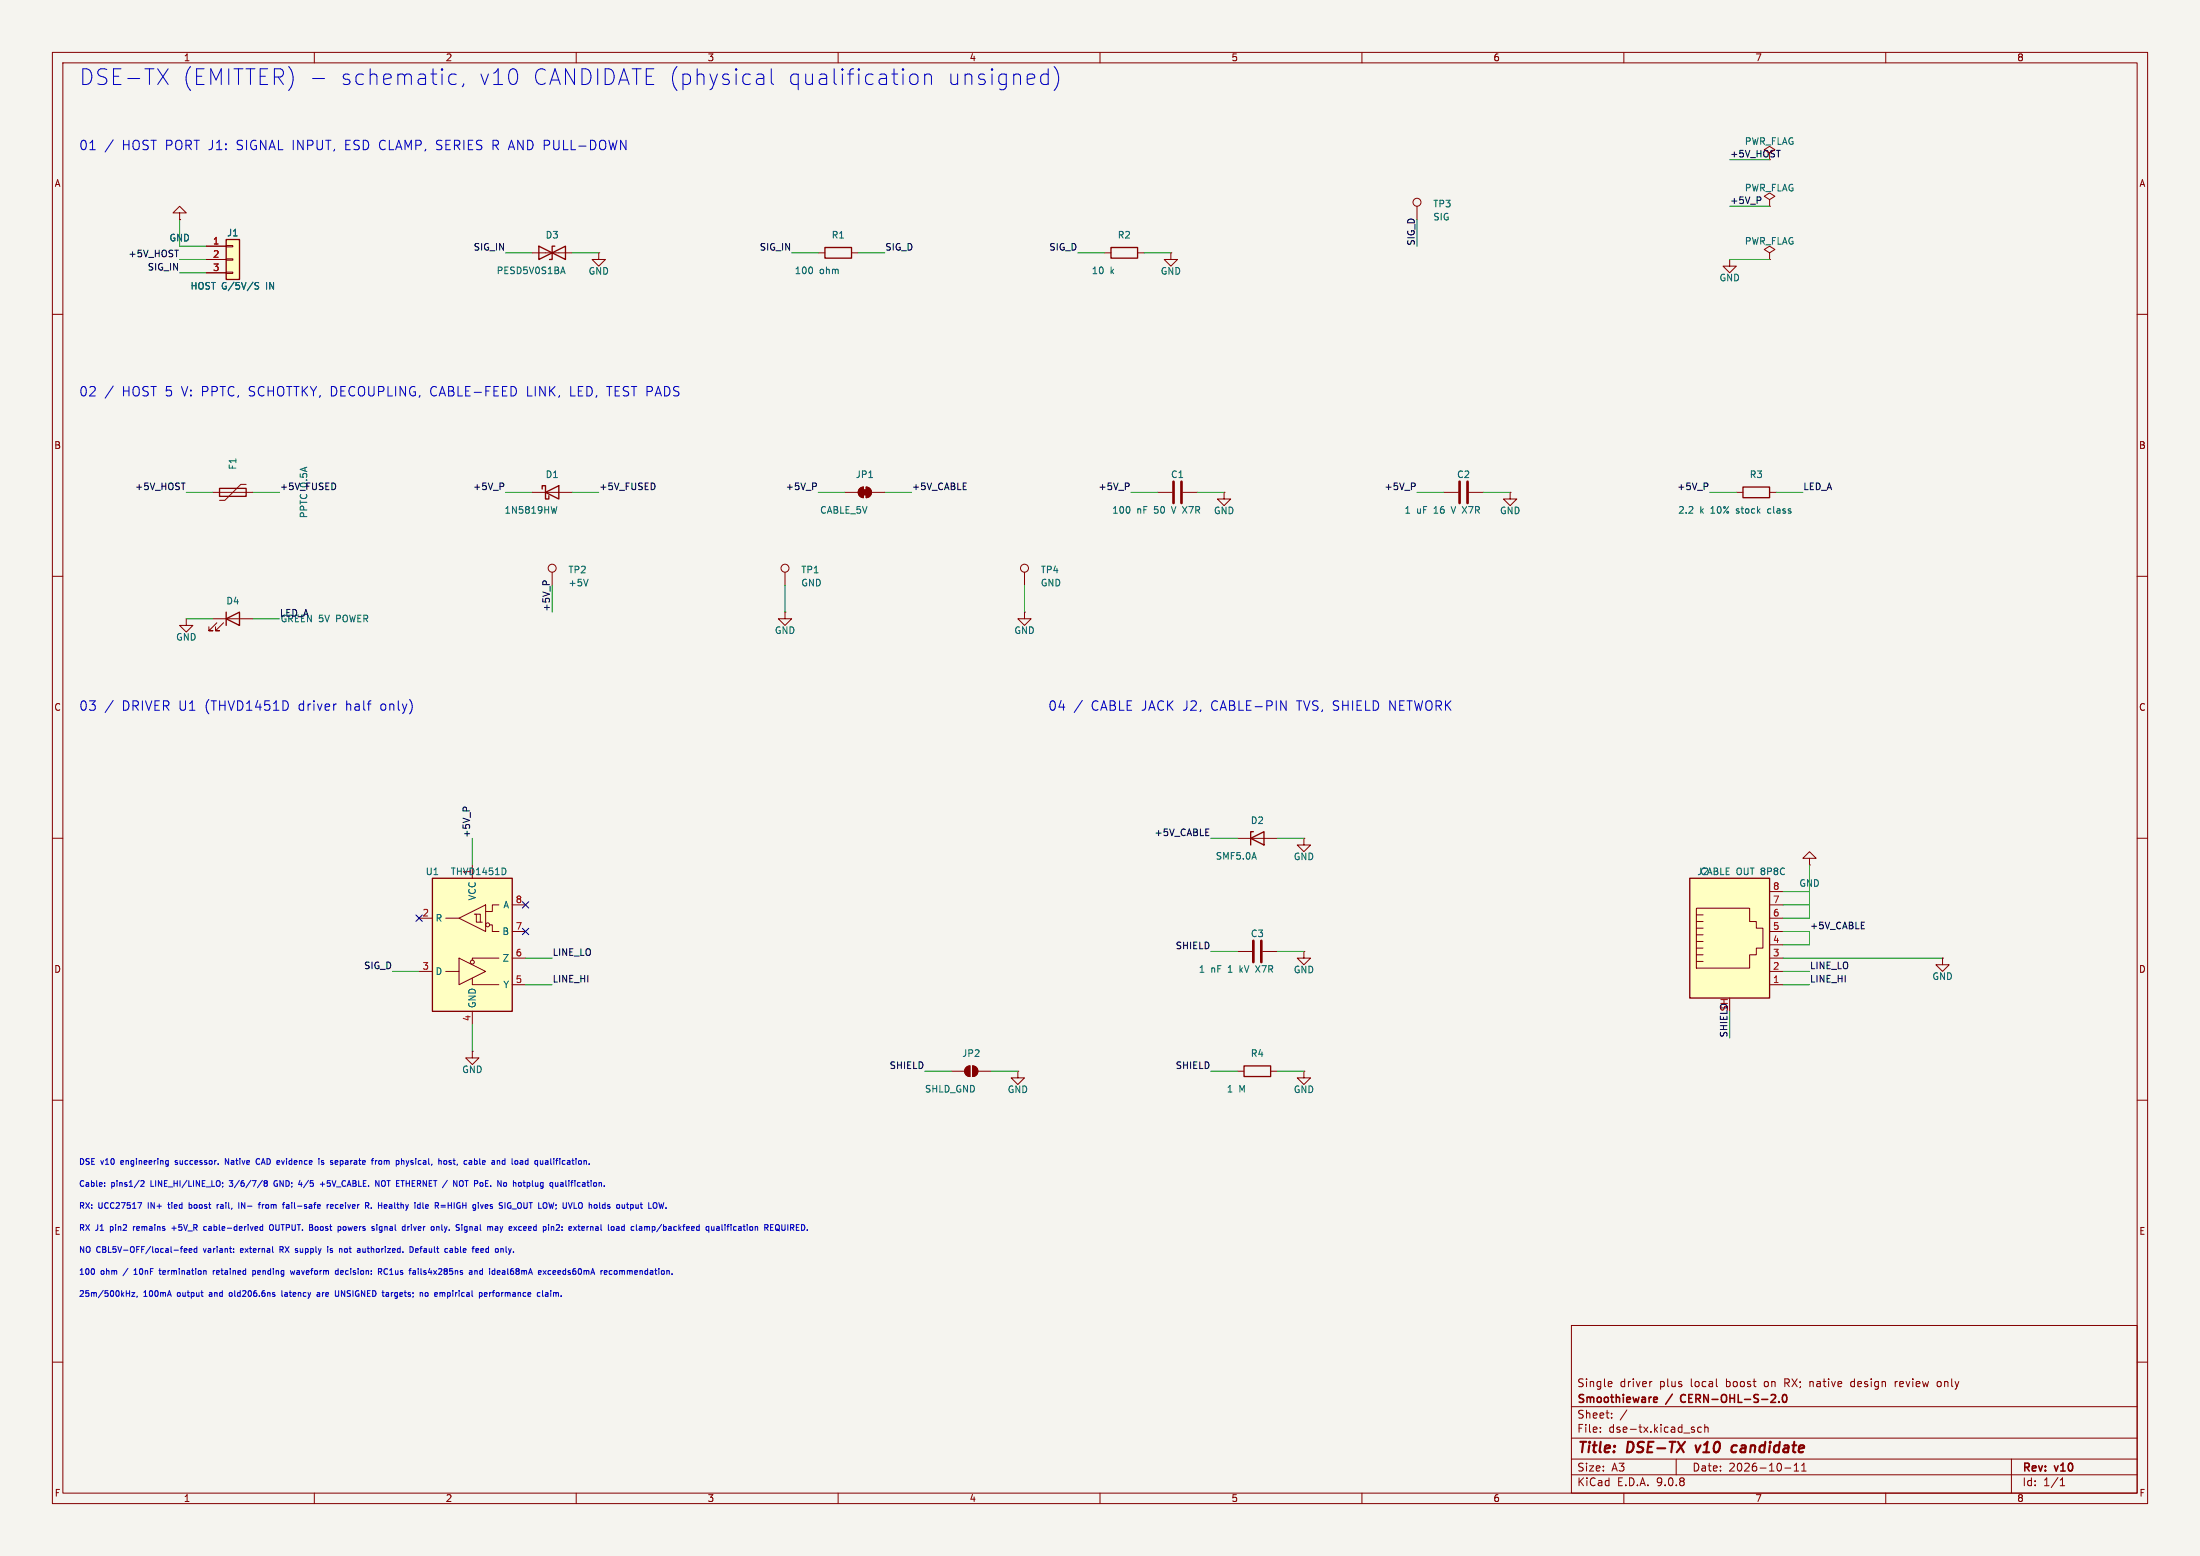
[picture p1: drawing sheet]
<svg xmlns="http://www.w3.org/2000/svg" width="420mm" height="297mm" viewBox="0 0 420 297" stroke-linecap="round" stroke-linejoin="round" font-family="sans-serif">
<path d="M0 0h420v297h-420z" fill="#f5f4ef" stroke="#f5f4ef" stroke-width=".19"/>
<g fill="none" stroke="#840000" stroke-width=".19">
<path d="M10 10h400v277h-400zM12 12h396v273h-396zM60 10v2M110 10v2M160 10v2M210 10v2M260 10v2M310 10v2M360 10v2M114.3 48.3v1.2h1.3l-1.3 1.3-1.3-1.3h1.3M114.3 48.3h.1M10 60h2"/>
<path d="M408 60h2M161.3 94h2.5M164.1 93.3l.7-.3v2a1.02 1.02 0 0 1-.9-.6 1.02 1.02 0 0 1 .2-1.1zM165.4 93a1.02 1.02 0 0 1 1 1 1.02 1.02 0 0 1-1 1zM166.4 94h2.5M275.6 94h2.8M280.4 94h2.8M288.3 94v1.3h1.3l-1.3 1.2-1.3-1.2h1.3M288.3 94h.1M331.5 94h1.2M337.8 94h1.3M10 110h2"/>
<path d="M105.4 109.2v2.6M408 110h2M10 160h2M408 160h2M10 210h2M408 210h2M300 253h108v32h-108zM10 260h2M300 278.5h108M300 274.5h108M300 268.5h108M305.5 273.2v.2"/>
<path d="M305.5 272.5v.1M307.2 263.7l.5 .1v.2l-.7 .2M307.7 270.5v.2M307.7 269.8v.1M307.7 264.6l-.5 .1M310.6 269.1l-1.3 1.9M315.4 263.7l-.3 .1M320 278.5v3M323.1 272.9l.3 .1 .1 .2-.2 .2h-.3M323.1 272.4l.3 .1M324.8 272.5l-.4-.1-.3 .3 .1 .6h.6M325.4 272.5l.3-.1 .3 .1 .1 .9"/>
<path d="M325.4 271.9v1.5M327.7 264.6l.2 .1M342.5 279.7l.4-.4v1.5M343.9 279.7l.5-.4v1.5M353.6 263.7l-.3 .3v.4l.3 .3M361.8 263.7v1M362.2 263.7l-.3 .1-.1 .2M370.4 263.8l-.3-.1-.3 .3 .1 .6h.5M384 278.5v6.5M408 260h2M60 285v2M110 285v2"/>
<path d="M160 285v2M210 285v2M260 285v2M300 281.5h108M310 285v2M340.7 280.2h1.2M342.5 280.8h.9M343.9 280.8h.9M360 285v2M393.3 283.6h.9M393.3 282.5l.4-.4v1.5"/>
<circle cx="105.4" cy="108.5" r=".76"/>
</g>
<path d="M323.7 275.9l.3 1.3M331.6 276a.66 .66 0 0 0-1 .3l-.1 .5 .2 .3h.7" fill="none" stroke="#840000" stroke-width=".4"/>
<path d="M315.9 266.7l.4 .1 .1 .2-.7 .2M316.3 267.6l-.4 .1M321 266.4l-.2 .4 .2 .7M338 267.7h1M338.9 266.3v.5M339.6 267.5v.2M340.4 266.3l.2-.1a.8 .8 0 0 1 .5 .7 .8 .8 0 0 1-.5 .8l-.2-.2-.1-.4z" fill="none" stroke="#840000" stroke-width=".3"/>
<path d="M112.3 110.6l-.5 1.2" fill="none" stroke="#006464" stroke-width=".19"/>
<g fill="#840000" stroke="#840000" stroke-width=".19">
<path d="M164.6 93.5h1v1h-1z"/>
<path d="M164.1 93.3l.7-.3v2a1.02 1.02 0 0 1-.9-.6 1.02 1.02 0 0 1 .2-1.1z"/>
<path d="M165.4 93a1.02 1.02 0 0 1 1 1 1.02 1.02 0 0 1-1 1z"/>
</g>
<path d="M332.7 93h5.1v2h-5.1z" fill="none" stroke="#840000" stroke-width=".25"/>
<path d="M278.6 91.9v4.1M280.2 91.9v4.1" fill="none" stroke="#840000" stroke-width=".51"/>
<path d="M322.6 167.6h15.2v22.9h-15.2z" fill="#ffffc2"/>
<g fill="none" stroke="#840000" stroke-width=".19">
<path d="M270.5 39.4v2.5M337.8 29.2l1-.6-1-.7-1 .7 1 .6v1.3M337.8 38.1l1-.6-1-.7-1 .7 1 .6v1.3M337.8 39.4h.1M330.2 49.5v1.3h1.3l-1.3 1.3-1.3-1.3h1.3M330.2 49.5h.1M337.8 48.3l1-.7-1-.6-1 .6 1 .7v1.2M337.8 49.5h.1M35.6 118.1v1.3h1.2l-1.2 1.3-1.3-1.3h1.3M35.6 118.1h.1M40.6 118.1h7.7M41.4 118.9l-1.5 1.5h.7h-.7v-.8"/>
<path d="M42.7 118.9l-1.6 1.5h.8h-.8v-.8M149.9 116.8v1.3h1.2l-1.2 1.3-1.3-1.3h1.3M149.9 116.8h.1M149.9 109.2v2.6M323.8 178.4h1.3M323.8 179.7h1.3M323.8 173.4h10.2v2.5h1.3v1.3h1.2v3.8h-1.2v1.2h-1.3v2.6h-10.2zM323.8 177.2h1.3M323.8 174.6h1.3M323.8 175.9h1.3M337.8 170.2h2.6M337.8 172.7h2.6"/>
<path d="M337.8 175.3h2.6M337.8 177.8h2.6M345.4 163.8h1.3l-1.3-1.2-1.2 1.2h1.2v1.3M345.4 165.1h.1M323.8 181h1.3M323.8 182.2h1.3M323.8 183.5h1.3M337.8 180.3h2.6M337.8 182.9h2.6M337.8 185.4h2.6M337.8 188h2.6M370.8 182.9v1.3h1.3l-1.3 1.2-1.2-1.2h1.2"/>
<path d="M370.8 182.9h.1"/>
<circle cx="270.5" cy="38.6" r=".76"/>
<circle cx="149.9" cy="108.5" r=".76"/>
</g>
<path d="M43.2 118.1l2.5-1.3v2.6zM43.2 116.8v2.6M322.6 167.6h15.2v22.9h-15.2z" fill="none" stroke="#840000" stroke-width=".25"/>
<path d="M82.5 167.6h15.3v25.4h-15.3z" fill="#ffffc2"/>
<path d="M102.9 47v2.5l5-2.5v2.5zM105.9 47h-.5v2.5h-.5M157.5 47.2h5.1v2.1h-5.1zM212.1 47.2h5.1v2.1h-5.1zM41.9 93.2h5.1v1.5h-5.1zM103.5 93.3v-.6h.6v2.6h.7v-.7M104.1 94l2.6-1.3v2.6zM239.3 158.8h-.5v2.5M82.5 167.6h15.3v25.4h-15.3zM238.8 160l2.5-1.2v2.5zM237.5 203.5h5.1v2h-5.1z" fill="none" stroke="#840000" stroke-width=".25"/>
<g fill="none" stroke="#840000" stroke-width=".19">
<path d="M34.3 40.6h1.3l-1.3-1.2-1.3 1.2h1.3v1.3M34.3 41.9h.1M101.6 48.3h7.6M156.2 48.3h1.3M162.6 48.3h1.2M210.8 48.3h1.3M217.2 48.3h1.2M223.5 48.3v1.2h1.3l-1.3 1.3-1.3-1.3h1.3M223.5 48.3h.1M40.6 94h7.7M47 92.5h-1l-3.1 3h-1M101.6 94h7.6"/>
<path d="M221 94h2.8M225.8 94h2.8M233.7 94v1.3h1.2l-1.2 1.2-1.3-1.2h1.3M233.7 94h.1M195.6 116.8v1.3h1.2l-1.2 1.3-1.3-1.3h1.3M195.6 116.8h.1M195.6 109.2v2.6M80 175.3h2.5M85.1 175.3h2.5M87.6 175.3l5.1-2.6v5.1zM90.2 165.1v2.5M90.6 174.5h.3v1.5h1.2"/>
<path d="M90.8 174.5h.9v1.5M93.5 176.5h.5v1.3h1.2M95.2 172.7h-1.2v1.3h-1.3M97.8 172.7h2.5M97.8 177.8h2.5M236.2 160h7.6M248.9 160v1.3h1.3l-1.3 1.3-1.3-1.3h1.3M248.9 160h.1M80 185.4h2.5M85.1 185.4h2.5M87.6 182.9l5.1 2.5-5.1 2.6zM90.2 186.7v1.3h5"/>
<path d="M90.2 193v2.6M95.2 182.9h-5v.4M97.8 182.9h2.5M97.8 188h2.5M236.2 181.6h2.8M241 181.6h2.8M248.9 181.6v1.3h1.3l-1.3 1.3-1.3-1.3h1.3M248.9 181.6h.1M90.2 200.7v1.2h1.2l-1.2 1.3-1.3-1.3h1.3M90.2 200.7h.1M181.6 204.5h2.5M184.4 203.8l.8-.3v2a1.02 1.02 0 0 1-1-.6 1.02 1.02 0 0 1 .2-1.1z"/>
<path d="M185.7 203.5a1.02 1.02 0 0 1 1 1 1.02 1.02 0 0 1-1 1zM186.7 204.5h2.5M194.3 204.5v1.2h1.3l-1.3 1.3-1.3-1.3h1.3M194.3 204.5h.1M236.2 204.5h1.3M242.6 204.5h1.2M248.9 204.5v1.2h1.3l-1.3 1.3-1.3-1.3h1.3M248.9 204.5h.1"/>
<circle cx="195.6" cy="108.5" r=".76"/>
<circle cx="93.1" cy="176.5" r=".38"/>
<circle cx="90.2" cy="183.6" r=".38"/>
</g>
<path d="M107.5 51l.4 1.2M106.3 96.7l-.3 1.3-.2-.9M96.5 165.9l.1 .3-.1 .6" fill="none" stroke="#006464" stroke-width=".19"/>
<path d="M224 91.9v4.1M225.6 91.9v4.1M239.3 179.6v4M240.8 179.6v4" fill="none" stroke="#840000" stroke-width=".51"/>
<g fill="#840000" stroke="#840000" stroke-width=".19">
<path d="M184.4 203.8l.8-.3v2a1.02 1.02 0 0 1-1-.6 1.02 1.02 0 0 1 .2-1.1z"/>
<path d="M185.7 203.5a1.02 1.02 0 0 1 1 1 1.02 1.02 0 0 1-1 1z"/>
</g>
<path d="M43.2 45.7h2.5v7.6h-2.5z" fill="#ffffc2"/>
<path d="M43.2 45.7h2.5v7.6h-2.5z" fill="none" stroke="#840000" stroke-width=".25"/>
<path d="M34.3 41.9h.1M39.4 47h3.8M39.4 49.5h3.8M39.4 52.1h3.8M43.2 46.9h1.2v.2h-1.2zM43.2 49.4h1.2v.3h-1.2zM43.2 51.9h1.2v.3h-1.2z" fill="none" stroke="#840000" stroke-width=".19"/>
<path d="M49.4 54l-.5-.1-.2 .1v.4l.6 .2 .1 .3-.3 .3-.4-.1" fill="none" stroke="#006464" stroke-width=".19"/>
<g fill="none" stroke="#0f0f0f" stroke-width=".19">
<path d="M336 37.6l.2 .2-.2 .4M64 92.5v.7M96.1 92.3l.1 .1-.1 .4M125 92.5v.7M155.7 92.3l.2 .1-.2 .4M183.9 93.5h.6M183.9 92.2h.6M215.4 92.3l.2 .1-.2 .4M270 92.3l.2 .1-.2 .4M325.9 92.3l.1 .1-.1 .4M103.7 111l.2-.1 .3 .1M88.4 154.2l.2-.1 .4 .1"/>
<path d="M230.2 159.5h.6M230.2 158.2h.6M355.3 177.3h.6M355.3 176h.6"/>
</g>
<g fill="none" stroke="#009600" stroke-width=".19">
<path d="M330.2 39.4h7.6M330.2 30.5h7.6M34.3 52.1h5.1M34.3 49.5h5.1M34.3 41.9v5.1h5.1M96.5 48.3h5.1M109.2 48.3h5.1M151.1 48.3h5.1M163.8 48.3h5.1M205.7 48.3h5.1M218.4 48.3h5.1M270.5 41.9v5.1"/>
<path d="M330.2 49.5h7.6M35.6 94h5M48.3 94h5M96.5 94h5.1M109.2 94h5.1M156.2 94h5.1M168.9 94h5.1M215.9 94h5.1M228.6 94h5.1M270.5 94h5.1M283.2 94h5.1M326.4 94h5.1"/>
<path d="M339.1 94h5.1M35.6 118.1h5M48.3 118.1h5M105.4 111.8v5M149.9 111.8v5M195.6 111.8v5M90.2 160v5.1M231.1 160h5.1M243.8 160h5.1M340.4 170.2h5M340.4 177.8h5v2.5h-5M340.4 172.7h5"/>
<path d="M345.4 165.1v10.2h-5M74.9 185.4h5.1M90.2 195.6v5.1M100.3 188h5.1M100.3 182.9h5.1M231.1 181.6h5.1M243.8 181.6h5.1M330.2 193v5.1M340.4 188h5M340.4 182.9h30.4M340.4 185.4h5M176.5 204.5h5.1"/>
<path d="M189.2 204.5h5.1M231.1 204.5h5.1M243.8 204.5h5.1"/>
</g>
<path d="M79.4 174.7l1.2 1.2M80.6 174.7l-1.2 1.2M99.7 177.2l1.2 1.2M99.7 172.1l1.2 1.2M100.9 177.2l-1.2 1.2M100.9 172.1l-1.2 1.2" fill="none" stroke="#000084" stroke-width=".19"/>
<g fill="none" stroke="#0000c2" stroke-width=".19">
<path d="M30.1 13.1l2 3M32.1 13.1l-2 3M59.7 15h2.3M87.1 14.3l-.9-.2-.4 .3-.1 .3v.9l.3 .4 .2 .1 .9-.1M88.5 16l-.3 .6M98.7 13.7l.1 .6-.1 1.3M144.5 14.3l.3-.2 .9 .2 .1 .3v1.5M145.8 14.8l-.3 .2h-.7a.59 .59 0 0 0-.4 .6 .59 .59 0 0 0 .4 .5h.7l.3-.1M147.2 13.1v2.6l.2 .3 .3 .1M173.8 14.4a.81 .81 0 0 1 .8-.3 .81 .81 0 0 1 .6 .6v.9a.81 .81 0 0 1-.7 .6 .81 .81 0 0 1-.8-.6v-.9zM176.5 14.4a.75 .75 0 0 1 1.3 .2v1.5M176.5 14.1v2"/>
<path d="M199 16l.2 .1 .9-.1M199 14.3l.2-.2 .9 .2M200.1 13.1v3M201.2 12.7a3.4 3.4 0 0 1 0 4.6M17.2 28.6h1M21.6 26.7l-1.5 2.3M21.6 73.7l-1.5 2.3M21.6 133.7l-1.5 2.3M55 134.2v.9M206.6 133.7l-1.5 2.3M244.5 133.8l1 1.8v-1.8M20 226.3v.2"/>
<path d="M20 225.8v.1M26.3 229.6h.7l-.4 1.1M26.9 225.5l.4-.1 .2 .3-.7 .8h.7M31.7 222.1l.4 .1M32.1 221.5v.9l-.2 .2h-.2M32.1 221.6h-.4M32.8 234.4h.8M34.4 238.3h.4M34.8 238l-.2 .1v1M35.2 238.7l.5-.1-.1-.2-.3-.1-.1 .2v.5h.4M36.1 229.6v1.1M36.1 230.6l.3 .1"/>
<path d="M36.1 238.7l.5-.1v-.2l-.3-.1-.2 .2 .1 .5h.4M36.4 229.9l-.3 .1M37.6 238.4l-.3-.1-.3 .2 .2 .5h.4M37.6 238v1.1M39.3 234.1l-.4 .2v.4l.4 .2M41.4 229.9v.8M41.7 222.1v.2M41.8 229.9l-.4 .2M42.5 225.8v.1M42.5 226.4l-.1 .2M43 222.3v-1.1l.6 1.1M44.6 238.9v.2"/>
<path d="M44.6 238.4v.1M45.6 229.6v1.1M46.1 230.7v-1.1l.6 1.1M49.3 229.9h.4M49.4 221.2a.56 .56 0 0 0-.5 .5 .56 .56 0 0 0 .5 .6M49.7 229.6l-.2 .1v1M50.1 229.9v.8M50.1 225.3l-1 1.4M50.1 234.2l-.3-.1-.2 .2 .1 .5h.4M50.1 233.8v1.1M50.3 229.9l-.2 .2M50.6 225.8l-.2-.2 .2-.2 .4 .2-.2 .2"/>
<path d="M50.6 225.8l-.2 .2 .2 .5 .4-.3-.2-.4M50.6 225.8h.2M52.1 239l.1 .1M52.1 233.9l-.2-.1a.37 .37 0 0 0-.4 .3v.4a.37 .37 0 0 0 .2 .4 .37 .37 0 0 0 .4-.2M52.5 225.4l-.2 .4 .2 .6M53.4 238.5h.5M53.9 238h-.5v1.1M53.9 229.9h.4M54.2 229.6h.1M54.7 230h.4M55.2 230.2l-.6 .2 .2 .3 .4-.1M56.5 238.3l.3 .1"/>
<path d="M56.5 238.7h.3M56.8 239l-.3 .1M57.3 225.3l-.3 .8h.7M59.7 234.4v.3M60.9 221.2v.1M60.9 221.5v.8M61.1 226h.9M61.4 222.2h.4M61.6 225.6v.9M61.8 221.6l-.3-.1-.1 .2v.1l.4 .1M62.5 229.9v.8M62.6 238v.1"/>
<path d="M62.6 238.3v.8M62.8 229.9l-.3 .2M63 239l.3 .1M63.1 230.3l.5-.1v-.2l-.4-.1-.1 .2v.5h.5M63.2 238.3l-.2 .2 .2 .2M64.3 221.5l-.3 .2v.5l.3 .1M64.5 221.8l-.5 .1M64.7 234.1l.4 .2-.1 .4-.3 .2M65.1 238.3l.2 .2v.6M65.7 234.1l-.2 .2v.3l.2 .3M69.3 238.3v.6l.1 .2M70 230.1l.4 .6"/>
<path d="M70.2 229.6l.2 .2-.2 .3M70.9 230.5v.2M70.9 221.5h.4M71.3 221.2h-.2M71.7 221.5v.8M71.9 233.8v.1M71.9 234.1v.8M72 221.5l-.3 .2M72.4 225.4v1.1l-.7-1.1v1.1M72.4 221.6v.5M73.7 229.9l.2 .3-.6 .1M73.8 230.6l-.1 .1"/>
<path d="M76.6 221.6h.5v.7M76.6 221.2v1.1M77.2 234.1l.1 .1M77.3 233.8v1.1M77.3 234.8l-.1 .1M77.9 234.1v.8M78.2 234.1l-.3 .2M78.3 238a.56 .56 0 0 1 .6 .5 .56 .56 0 0 1-.6 .6zM79.7 238.3l-.4 .2 .1 .5 .3 .1M79.8 238.6l-.5 .1M80.1 229.9l.1 .1M80.2 229.6v1.1"/>
<path d="M80.2 230.6l-.1 .1M80.7 229.6v.9l.2 .2M81.3 230v.6M81.8 230.2l-.5 .1M83.4 234.2h.4v.7M83.4 234.1v.8M83.9 221.5l.3 .2v.6M84.2 230.1h.8M84.2 230.4h.8M84.8 221.6l.3-.1 .2 .2v.3l-.2 .3-.4-.3zM85.3 238.3l.1 .1M85.4 239l-.1 .1"/>
<path d="M85.9 238.4h.4l.1 .7M86.4 238.6l-.5 .2 .1 .3 .4-.1M88.3 225.4h-.1a.37 .37 0 0 0-.5 .3v.4a.37 .37 0 0 0 .2 .3 .37 .37 0 0 0 .4 0M89.2 235l-.2 .2h-.3M89.2 234.2l-.3-.1-.3 .2 .1 .5h.5M89.7 221.5l.4 .2v.6M90.1 222.2l-.4 .1M90.1 221.8h-.4M90.6 221.2v1.1M90.6 222.2l.1 .1M90.7 221.5l-.1 .1M91 238.3l.3 .1 .1 .2-.6 .1"/>
<path d="M91.3 239l-.3 .1M92.2 238.3l-.4 .2v.5l.4 .1M92.3 229.9l-.3 .8M92.3 238.6l-.5 .1M93 229.9l-.4 .2 .1 .5 .3 .1M93.1 230.2l-.5 .1M94.6 234.2h.4v.7M95 234.4l-.5 .2 .2 .3 .3-.1M95.2 221.5l.2 .2v.6M95.9 238.3l.2 .2v.6M96.3 221.5l-.4 .2v.4l.4 .2M96.5 225.7l.2 .2v.3l-.2 .3"/>
<path d="M96.6 238l.1 1M97.2 229.6h.3M97.3 230.2h.2v.3l-.3 .2M97.8 230.8h.8M99.2 234.1l.3 .1M99.5 234.8l-.3 .1M99.6 221.5l.2 .2v.6M99.8 222.2l-.4 .1M99.8 221.8h-.4M99.9 225.7h.4M100 225.4v.9l.3 .2M100.3 221.6v.5"/>
<path d="M104.1 221.6h.5v.7M104.6 221.8l-.5 .2 .2 .3 .3-.1M105.6 234.1l.1 .2v.6M106.5 226.3l-.3 .2M106.5 225.7v.8M106.6 233.8l-.4 .1M106.8 234.2l-.7 .7h.7M107 225.8h.4l.1 .7M107.5 226l-.5 .2 .1 .3 .4-.1M110.3 234.1h.4M110.6 234.9h.1M111.1 234.5l.5-.1-.1-.2-.3-.1-.1 .2v.5h.4"/>
<path d="M117.8 234.1l.4 .2v.6M118.2 234.4h-.4M118.2 234.8l-.4 .1M119.2 234.2l-.3-.1-.2 .2 .1 .5h.4M119.2 233.8v1.1M120.5 229.9l.4 .2v.4l-.4 .2M121.4 229.9v.7M123.1 234.2l.3-.1 .1 .2M123.5 234.3l.2-.2 .3 .2M123.5 234.3v.6M126.7 229.6l-.2 1.1M127.1 230.5v.2"/>
<path d="M135.8 234.1l.1 .7 .4-.1M136.3 234.1v.8M136.8 234.2h.5v.7M137.3 234.4l-.5 .2 .1 .3 .4-.1M137.8 233.8v.9l.2 .2M138.4 233.8v.1M138.4 234.1v.8M147.1 234.9h.5M147.1 233.8h.5M148.2 233.8h.1a.37 .37 0 0 1 .5 .3v.4a.37 .37 0 0 1-.4 .4 .37 .37 0 0 1-.4-.4zM148.3 234.6l.5 .4M149.2 233.8v.8l.3 .3 .4-.3v-.8"/>
<path d="M24.1 246.9h.6M24.7 246.4v1.1M25.2 246.7h.5l-.5 .8h.5M25.6 243.3h.6M25.7 242.4l-.1 .1M26.2 247.4l-.1 .2M30.3 242.5h.5M30.5 242.2v.9l.2 .2M39 242.5l.4 .2v.6M40.7 242.5v.8M41 242.5l-.3 .2M44 246.7l-.2 .2v.3l.2 .3"/>
<path d="M48.3 242.6l.3-.1 .2 .2-.1 .5h-.4M48.3 242.5v1.1M52.3 247.1l.2 .1-.2 .3M52.3 246.7l.1 .1M53.8 246.4v.9l.2 .2M55.4 242.5l.2 .8 .3-.6 .2 .6 .2-.8M60.6 246.8h.4v.7M61 247l-.5 .2 .2 .3 .3-.1M64 246.4v.8M64.5 242.6l-.3-.1-.2 .2 .1 .5h.4M64.5 242.2v1.1M64.7 246.4v.8l-.5 .3"/>
<path d="M65.2 242.5l-.2 .2v.4l.2 .2M65.5 242.8l-.5 .1M72.2 242.7h.6v-.4l-.6-.1v1.1M72.5 242.7l.4 .6M73.7 242.2a.59 .59 0 0 0-.4 .5 .59 .59 0 0 0 .4 .6M73.8 246.7l.3 .1M74.2 247.4l-.4 .1M74.2 247h-.4M79.2 242.5l.1 .2v.6M79.3 243.2l-.3 .1M79.3 242.8h-.3M80.2 246.8h.4l.1 .7"/>
<path d="M80.2 246.7v.8M81.6 246.8l-.2-.1-.2 .2 .1 .5h.3M84.1 246.7l.4 .2M84.5 246.9v.6M84.6 246.7l-.1 .2M89.6 242.6h.5v.7M90.1 242.8l-.5 .2 .1 .3 .4-.1M90.6 242.6h.5v.7M90.6 242.5v.8M91.5 246.8l.3-.1 .2 .2-.1 .5h-.4M92.5 247.1l.5-.1-.1-.2-.3-.1-.1 .2v.5h.4M94.9 242.9l.6-.1-.1-.2-.3-.1-.2 .2 .1 .5h.4"/>
<path d="M102.8 246.7l.3 .1M103.1 247.4l-.3 .1M103.6 246.4v.9l.1 .2M103.7 242.5l.6 .8M104.1 246.8h.5v.7M104.3 242.5l-.6 .8M104.6 247l-.5 .2 .2 .3 .3-.1M105.1 242.6l-.3-.1-.2 .2 .1 .5h.4M115.7 242.5l.2 .3-.5 .1M115.8 243.2l-.1 .1M116.8 242.6l-.3-.1-.2 .2 .1 .5h.4M117.3 242.6v.5"/>
</g>
<g font-size="4.2" fill="#0000c2">
<text x="15" y="16.5">DSE-TX</text>
<text x="34.6" y="16.5">(EMITTER) -</text>
<text x="64.4" y="16.5">schematic,</text>
<text x="90.7" y="16.5">v10</text>
<text x="100.9" y="16.5">CANDIDATE (physical</text>
<text x="149.3" y="16.5">qualification</text>
<text x="179.6" y="16.5">unsigned)</text>
</g>
<g font-size="2.8" fill="#840000">
<text x="301" y="277.9">Title:</text>
<text x="310.6" y="277.9">DSE-TX</text>
<text x="324.6" y="277.9">v10</text>
<text x="332.2" y="277.9">candidate</text>
</g>
<g font-size="2.5" fill="#0000c2">
<text x="15" y="28.9">01</text>
<text x="23.3" y="28.9">HOST PORT J1:</text>
<text x="45.3" y="28.9">SIGNAL INPUT,</text>
<text x="66.2" y="28.9">ESD CLAMP, SERIES R AND PULL-DOWN</text>
<text x="15" y="75.9">02</text>
<text x="23.3" y="75.9">HOST 5</text>
<text x="34.8" y="75.9">V: PPTC, SCHOTTKY, DECOUPLING,</text>
<text x="82.5" y="75.9">CABLE-FEED</text>
<text x="101.1" y="75.9">LINK,</text>
<text x="109.4" y="75.9">LED, TEST PADS</text>
<text x="15" y="135.9">03</text>
<text x="23.3" y="135.9">DRIVER U1</text>
<text x="39.2" y="135.9">(THVD1451D</text>
<text x="57.1" y="135.9">driver</text>
<text x="66.2" y="135.9">half</text>
<text x="72.9" y="135.9">only)</text>
<text x="200" y="135.9">04</text>
<text x="208.3" y="135.9">CABLE JACK J2,</text>
<text x="231.3" y="135.9">CABLE-PIN</text>
<text x="247.8" y="135.9">TVS, SHIELD</text>
<text x="265.6" y="135.9">NETWORK</text>
</g>
<g font-size="2.1" fill="#840000">
<text x="301" y="268.2">Smoothieware</text>
<text x="301" y="265">Single</text>
<text x="309.2" y="265">driver</text>
<text x="316.9" y="265">plus</text>
<text x="318.2" y="268.2">/</text>
<text x="321.5" y="268.2">CERN-OHL-S-2.0</text>
<text x="322.9" y="265">local</text>
<text x="329.8" y="265">boost</text>
<text x="337.2" y="265">on</text>
<text x="341.2" y="265">RX; native</text>
<text x="354.2" y="265">design</text>
<text x="362.8" y="265">review</text>
<text x="371" y="265">only</text>
<text x="301" y="273.7">File:</text>
<text x="301" y="271">Sheet:</text>
<text x="307.1" y="273.7">dse-tx.kicad_sch</text>
<text x="301" y="281.1">Size:</text>
<text x="307.6" y="281.1">A3</text>
<text x="323" y="281.1">Date:</text>
<text x="330" y="281.1">2026-10-11</text>
<text x="386" y="281.3">Rev:</text>
<text x="392.4" y="281.3">v10</text>
<text x="301" y="283.9">KiCad</text>
<text x="308.7" y="283.9">E.D.A.</text>
<text x="316.3" y="283.9">9.0.8</text>
<text x="386" y="283.9">Id:</text>
<text x="390.1" y="283.9">1/1</text>
</g>
<g font-size="1.8" fill="#840000">
<text x="35" y="11.9">1</text>
<text x="85" y="11.9">2</text>
<text x="135" y="11.9">3</text>
<text x="185" y="11.9">4</text>
<text x="235" y="11.9">5</text>
<text x="285" y="11.9">6</text>
<text x="335" y="11.9">7</text>
<text x="385" y="11.9">8</text>
<text x="10.3" y="35.9">A</text>
<text x="408.3" y="35.9">A</text>
<text x="10.3" y="85.9">B</text>
<text x="408.2" y="85.9">B</text>
<text x="10.3" y="135.9">C</text>
<text x="408.2" y="135.9">C</text>
<text x="10.3" y="185.9">D</text>
<text x="408.2" y="185.9">D</text>
<text x="10.3" y="235.9">E</text>
<text x="408.3" y="235.9">E</text>
<text x="10.3" y="285.9">F</text>
<text x="35" y="286.9">1</text>
<text x="85" y="286.9">2</text>
<text x="135" y="286.9">3</text>
<text x="185" y="286.9">4</text>
<text x="235" y="286.9">5</text>
<text x="285" y="286.9">6</text>
<text x="335" y="286.9">7</text>
<text x="385" y="286.9">8</text>
<text x="408.3" y="285.9">F</text>
</g>
<g font-size="1.8" fill="#006464">
<text x="333" y="27.8">PWR_FLAG</text>
<text x="273.5" y="39.8">TP3</text>
<text x="333" y="36.7">PWR_FLAG</text>
<text x="32.3" y="46.3">GND</text>
<text x="43.3" y="45.3">J1</text>
<text x="104.1" y="45.7">D3</text>
<text x="158.7" y="45.7">R1</text>
<text x="213.3" y="45.7">R2</text>
<text x="273.5" y="42.3">SIG</text>
<text x="333" y="46.9">PWR_FLAG</text>
<text x="94.7" y="52.5">PESD5V0S1BA</text>
<text x="112.3" y="52.6">GND</text>
<text x="151.6" y="52.5">100</text>
<text x="156.4" y="52.5">ohm</text>
<text x="208.3" y="52.5">10</text>
<text x="211.9" y="52.5">k</text>
<text x="221.5" y="52.6">GND</text>
<text x="328.2" y="53.9">GND</text>
<text x="36.3" y="55.5">HOST G/5V/S</text>
<text x="50.9" y="55.5">IN</text>
<text x="45.3" y="89.8" transform="rotate(-90 45.3 89.8)">F1</text>
<text x="104.1" y="91.4">D1</text>
<text x="163.3" y="91.4">JP1</text>
<text x="223.4" y="91.4">C1</text>
<text x="278.1" y="91.4">C2</text>
<text x="333.9" y="91.4">R3</text>
<text x="96.2" y="98.2">1N5819HW</text>
<text x="156.5" y="98.2">CABLE_5V</text>
<text x="212.2" y="98.2">100</text>
<text x="217" y="98.2">nF</text>
<text x="220.4" y="98.2">50</text>
<text x="224" y="98.2">V X7R</text>
<text x="231.6" y="98.3">GND</text>
<text x="268" y="98.2">1</text>
<text x="270.4" y="98.2">uF</text>
<text x="273.8" y="98.2">16</text>
<text x="277.4" y="98.2">V X7R</text>
<text x="286.3" y="98.3">GND</text>
<text x="320.3" y="98.2">2.2</text>
<text x="324.5" y="98.2">k</text>
<text x="326.7" y="98.2">10%</text>
<text x="331.7" y="98.2">stock</text>
<text x="337.9" y="98.2">class</text>
<text x="108.4" y="109.6">TP2</text>
<text x="108.4" y="112.1">+5V</text>
<text x="152.9" y="109.6">TP1</text>
<text x="152.9" y="112.1">GND</text>
<text x="198.6" y="109.6">TP4</text>
<text x="198.6" y="112.1">GND</text>
<text x="43.1" y="115.6">D4</text>
<text x="53.5" y="119">GREEN 5V</text>
<text x="64.3" y="119">POWER</text>
<text x="33.5" y="122.5">GND</text>
<text x="147.8" y="121.2">GND</text>
<text x="193.5" y="121.2">GND</text>
<text x="238.7" y="157.5">D2</text>
<text x="81.2" y="167.2">U1</text>
<text x="86" y="167.2">THVD1451D</text>
<text x="89.9" y="167.1" transform="rotate(-90 89.9 167.1)">1</text>
<text x="232" y="164.3">SMF5.0A</text>
<text x="246.9" y="164.4">GND</text>
<text x="323.9" y="167.2">J2</text>
<text x="324.5" y="167.2">CABLE OUT 8P8C</text>
<text x="91" y="172" transform="rotate(-90 91 172)">VCC</text>
<text x="96" y="173.6">A</text>
<text x="343.4" y="169.5">GND</text>
<text x="83.1" y="176.1">R</text>
<text x="95.8" y="178.7">B</text>
<text x="238.7" y="179.1">C3</text>
<text x="95.9" y="183.7">Z</text>
<text x="228.8" y="185.9">1</text>
<text x="231.1" y="185.9">nF</text>
<text x="234.6" y="185.9">1</text>
<text x="236.9" y="185.9">kV X7R</text>
<text x="246.9" y="186">GND</text>
<text x="83.1" y="186.3">D</text>
<text x="96" y="188.8">Y</text>
<text x="368.8" y="187.2">GND</text>
<text x="91" y="192.5" transform="rotate(-90 91 192.5)">GND</text>
<text x="183.6" y="201.9">JP2</text>
<text x="238.7" y="201.9">R4</text>
<text x="88.1" y="205">GND</text>
<text x="176.5" y="208.7">SHLD_GND</text>
<text x="192.3" y="208.8">GND</text>
<text x="234.1" y="208.7">1</text>
<text x="236.5" y="208.7">M</text>
<text x="246.9" y="208.8">GND</text>
</g>
<g font-size="1.8" fill="#0f0f0f">
<text x="330.2" y="30.1">+5V_HOST</text>
<text x="330.2" y="39">+5V_P</text>
<text x="90.3" y="47.9">SIG_IN</text>
<text x="144.9" y="47.9">SIG_IN</text>
<text x="168.9" y="47.9">SIG_D</text>
<text x="200.2" y="47.9">SIG_D</text>
<text x="270.2" y="47" transform="rotate(-90 270.2 47)">SIG_D</text>
<text x="24.4" y="49.2">+5V_HOST</text>
<text x="28.1" y="51.7">SIG_IN</text>
<text x="25.7" y="93.6">+5V_HOST</text>
<text x="53.3" y="93.6">+5V_FUSED</text>
<text x="90.2" y="93.6">+5V_P</text>
<text x="114.3" y="93.6">+5V_FUSED</text>
<text x="149.9" y="93.6">+5V_P</text>
<text x="174" y="93.6">+5V_CABLE</text>
<text x="209.6" y="93.6">+5V_P</text>
<text x="264.2" y="93.6">+5V_P</text>
<text x="320.1" y="93.6">+5V_P</text>
<text x="344.2" y="93.6">LED_A</text>
<text x="58.9" y="99" transform="rotate(-90 58.9 99)">PPTC 0.5A</text>
<text x="53.3" y="117.8">LED_A</text>
<text x="105.1" y="116.8" transform="rotate(-90 105.1 116.8)">+5V_P</text>
<text x="89.8" y="160" transform="rotate(-90 89.8 160)">+5V_P</text>
<text x="220.3" y="159.7">+5V_CABLE</text>
<text x="345.4" y="177.5">+5V_CABLE</text>
<text x="69.4" y="185.1">SIG_D</text>
<text x="105.4" y="182.5">LINE_LO</text>
<text x="224.3" y="181.3">SHIELD</text>
<text x="345.4" y="185.1">LINE_LO</text>
<text x="105.4" y="187.6">LINE_HI</text>
<text x="345.4" y="187.6">LINE_HI</text>
<text x="329.9" y="193.1" transform="rotate(-90 329.9 193.1)">SH</text>
<text x="329.9" y="198.1" transform="rotate(-90 329.9 198.1)">SHIELD</text>
<text x="169.7" y="204.1">SHIELD</text>
<text x="224.3" y="204.1">SHIELD</text>
</g>
<g font-size="1.8" fill="#a90000">
<text x="40.6" y="46.7">1</text>
<text x="40.6" y="49.3">2</text>
<text x="40.6" y="51.8">3</text>
<text x="98.4" y="172.5">8</text>
<text x="338.4" y="169.9">8</text>
<text x="338.4" y="172.5">7</text>
<text x="80.6" y="175">2</text>
<text x="98.4" y="177.5">7</text>
<text x="338.4" y="175">6</text>
<text x="338.4" y="177.5">5</text>
<text x="80.6" y="185.2">3</text>
<text x="98.4" y="182.6">6</text>
<text x="338.4" y="180.1">4</text>
<text x="338.4" y="182.6">3</text>
<text x="338.4" y="185.2">2</text>
<text x="98.4" y="187.7">5</text>
<text x="338.4" y="187.7">1</text>
<text x="89.9" y="195" transform="rotate(-90 89.9 195)">4</text>
</g>
<g font-size="1.5" fill="#0000c2">
<text x="15" y="226.7">Cable:</text>
<text x="15" y="222.5">DSE v10</text>
<text x="21.2" y="226.7">pins1/2</text>
<text x="23.2" y="222.5">engineering</text>
<text x="28.9" y="226.7">LINE_HI/LINE_LO;</text>
<text x="33.8" y="222.5">successor.</text>
<text x="43.6" y="222.5">Native</text>
<text x="44.2" y="226.7">3/6/7/8</text>
<text x="49.8" y="222.5">CAD evidence</text>
<text x="52.9" y="226.7">GND;</text>
<text x="57.9" y="226.7">4/5</text>
<text x="62.2" y="222.5">is</text>
<text x="62.2" y="226.7">+5V_CABLE.</text>
<text x="64.7" y="222.5">separate</text>
<text x="72.8" y="222.5">from</text>
<text x="73" y="226.7">NOT ETHERNET /</text>
<text x="77.7" y="222.5">physical,</text>
<text x="86" y="222.5">host,</text>
<text x="88.6" y="226.7">NOT PoE.</text>
<text x="91.1" y="222.5">cable</text>
<text x="96.7" y="222.5">and</text>
<text x="97.5" y="226.7">No</text>
<text x="100.7" y="222.5">load</text>
<text x="100.7" y="226.7">hotplug</text>
<text x="105.4" y="222.5">qualification.</text>
<text x="108" y="226.7">qualification.</text>
<text x="15" y="230.9">RX:</text>
<text x="18.7" y="230.9">UCC27517</text>
<text x="28.4" y="230.9">IN+</text>
<text x="32.5" y="230.9">tied</text>
<text x="36.7" y="230.9">boost</text>
<text x="42.3" y="230.9">rail,</text>
<text x="46.6" y="230.9">IN-</text>
<text x="50.8" y="230.9">from</text>
<text x="55.6" y="230.9">fail-safe</text>
<text x="64.2" y="230.9">receiver</text>
<text x="71.8" y="230.9">R.</text>
<text x="74.5" y="230.9">Healthy</text>
<text x="81.7" y="230.9">idle</text>
<text x="85.8" y="230.9">R=HIGH</text>
<text x="93.3" y="230.9">gives</text>
<text x="98.5" y="230.9">SIG_OUT LOW; UVLO holds</text>
<text x="121.9" y="230.9">output</text>
<text x="15" y="239.3">NO</text>
<text x="15" y="235.1">RX</text>
<text x="18.2" y="235.1">J1</text>
<text x="18.4" y="239.3">CBL5V-OFF/local-feed</text>
<text x="21.2" y="235.1">pin2</text>
<text x="25.8" y="235.1">remains</text>
<text x="33.4" y="235.1">+5V_R</text>
<text x="39" y="239.3">variant:</text>
<text x="39.8" y="235.1">cable-derived</text>
<text x="46.3" y="239.3">external</text>
<text x="52.6" y="235.1">OUTPUT.</text>
<text x="54" y="239.3">RX</text>
<text x="57.3" y="239.3">supply</text>
<text x="60.4" y="235.1">Boost</text>
<text x="63.6" y="239.3">is</text>
<text x="66.1" y="235.1">powers</text>
<text x="66.1" y="239.3">not</text>
<text x="69.8" y="239.3">authorized.</text>
<text x="72.8" y="235.1">signal</text>
<text x="78.9" y="235.1">driver</text>
<text x="80" y="239.3">Default</text>
<text x="84.6" y="235.1">only.</text>
<text x="87" y="239.3">cable</text>
<text x="89.6" y="235.1">Signal</text>
<text x="92.5" y="239.3">feed</text>
<text x="95.8" y="235.1">may</text>
<text x="97.1" y="239.3">only.</text>
<text x="100.2" y="235.1">exceed</text>
<text x="106.9" y="235.1">pin2:</text>
<text x="112.1" y="235.1">external</text>
<text x="119.8" y="235.1">load</text>
<text x="124.5" y="235.1">clamp/backfeed</text>
<text x="139" y="235.1">qualification</text>
<text x="150.4" y="235.1">REQUIRED.</text>
<text x="15" y="243.5">100</text>
<text x="19.2" y="243.5">ohm</text>
<text x="23.8" y="243.5">/</text>
<text x="26" y="243.5">10nF</text>
<text x="31.1" y="243.5">termination</text>
<text x="41.5" y="243.5">retained</text>
<text x="49.3" y="243.5">pending</text>
<text x="56.8" y="243.5">waveform</text>
<text x="65.6" y="243.5">decision:</text>
<text x="74" y="243.5">RC1us</text>
<text x="80.2" y="243.5">fails4x285ns</text>
<text x="91.9" y="243.5">and</text>
<text x="95.9" y="243.5">ideal68mA</text>
<text x="105.6" y="243.5">exceeds60mA</text>
<text x="117.7" y="243.5">recommendation.</text>
<text x="15" y="247.7">25m/500kHz,</text>
<text x="27.4" y="247.7">100mA</text>
<text x="34" y="247.7">output</text>
<text x="40.3" y="247.7">and</text>
<text x="44.4" y="247.7">old206.6ns</text>
<text x="54.6" y="247.7">latency</text>
<text x="61.6" y="247.7">are</text>
<text x="65.3" y="247.7">UNSIGNED</text>
<text x="74.6" y="247.7">targets;</text>
<text x="82" y="247.7">no</text>
<text x="85" y="247.7">empirical</text>
<text x="93.8" y="247.7">performance</text>
<text x="105.1" y="247.7">claim.</text>
</g>
</svg>
